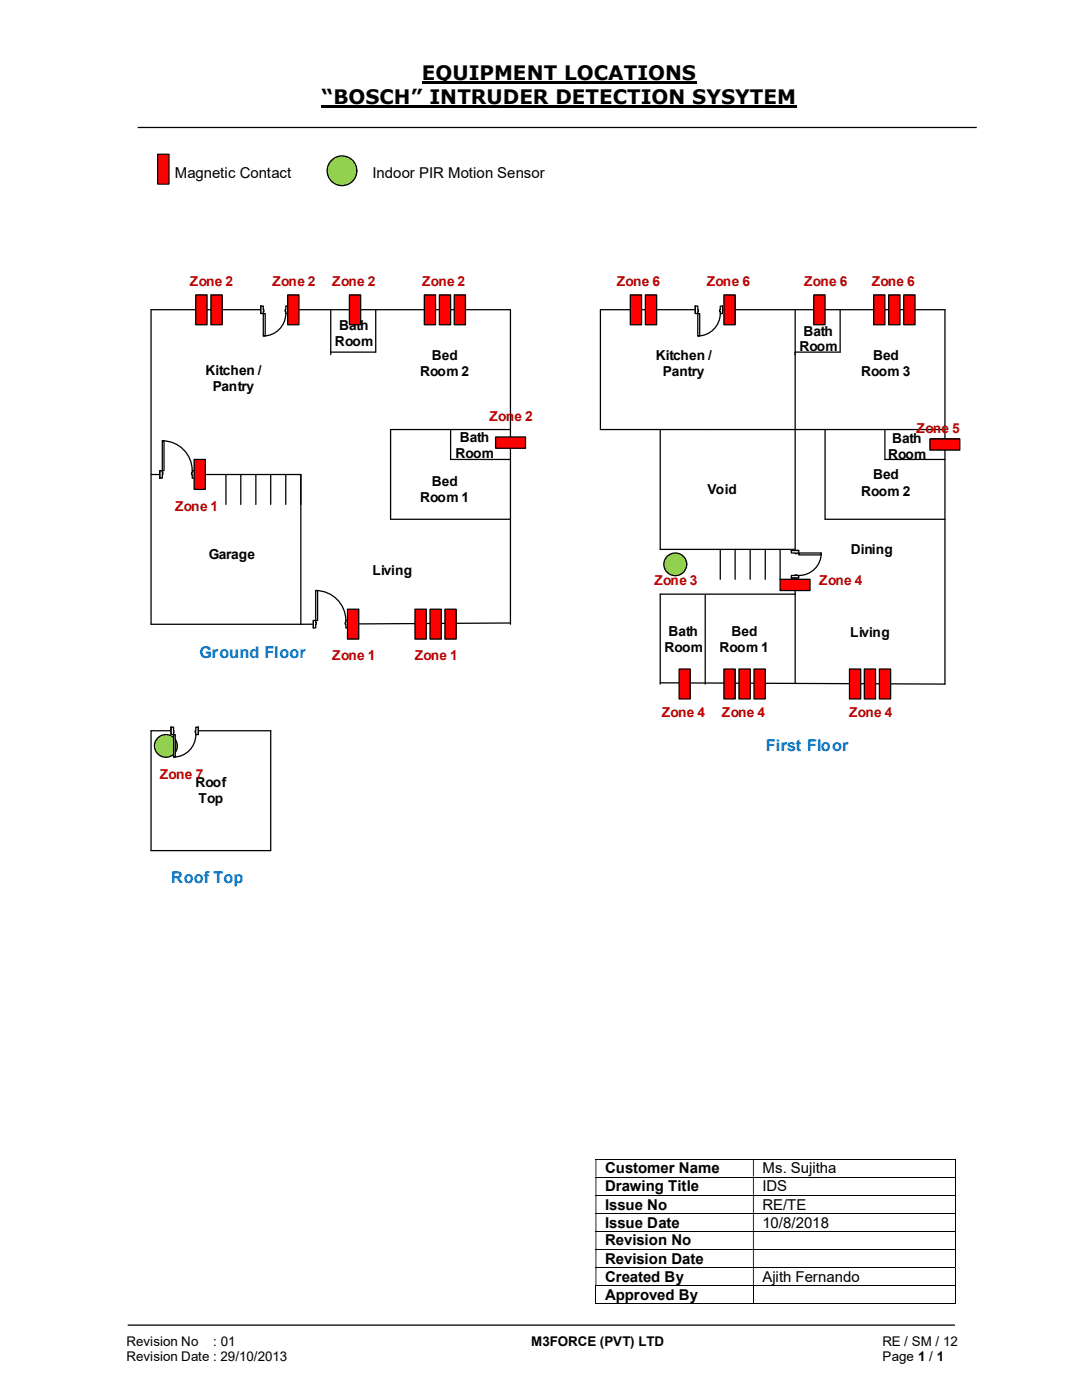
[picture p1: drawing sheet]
<svg xmlns="http://www.w3.org/2000/svg" width="216mm" height="279mm" viewBox="0 0 216 279" stroke-linecap="round" stroke-linejoin="round" font-family="sans-serif">
<path d="M84.2 16.4h54.8M64.2 21.3h94.8" fill="none" stroke="#000" stroke-width=".42"/>
<path d="M27.5 25.4h167.4M25.5 264.5h165" fill="none" stroke="#000" stroke-width=".25"/>
<path d="M31.5 30.8h2.2v5.9h-2.2z" fill-rule="evenodd" fill="#f00"/>
<path d="M31.5 30.8h2.2v5.9h-2.2z" fill="none" stroke="#000" stroke-width=".24"/>
<g fill="none" stroke="#000" stroke-width=".2">
<path d="M118.8 231.3h71.8M118.8 234.9h71.8M118.8 238.5h71.8M190.7 231.4v3.4M190.7 235v3.5M190.7 238.6v3.5M118.8 242.1h71.8M118.8 245.7h71.8M118.8 249.3h71.8M118.8 252.9h71.8M118.8 256.6h71.8M118.9 256.6v3.6"/>
<path d="M150.3 256.6v3.6M190.7 242.2v3.5M190.7 245.8v3.5M190.7 249.4v3.5M190.7 253v3.5M190.7 256.6v3.6M118.8 260.1h31.4M150.4 260.1h40.2"/>
</g>
<g fill="#000">
<path d="M190.6 231.3h.2v.1h-.2zM118.8 231.4h.2v3.4h-.2zM150.2 231.4h.2v3.4h-.2z" fill-rule="evenodd"/>
<path d="M190.6 234.8h.2v.2h-.2zM118.8 235h.2v3.5h-.2zM150.2 235h.2v3.5h-.2z" fill-rule="evenodd"/>
<path d="M190.6 238.5h.2v.1h-.2zM118.8 238.6h.2v3.5h-.2zM150.2 238.6h.2v3.5h-.2z" fill-rule="evenodd"/>
<path d="M190.6 242.1h.2v.1h-.2zM118.8 242.2h.2v3.5h-.2zM150.2 242.2h.2v3.5h-.2z" fill-rule="evenodd"/>
<path d="M190.6 245.7h.2v.1h-.2zM118.8 245.8h.2v3.5h-.2zM150.2 245.8h.2v3.5h-.2z" fill-rule="evenodd"/>
<path d="M190.6 249.3h.2v.1h-.2zM118.8 249.4h.2v3.5h-.2zM150.2 249.4h.2v3.5h-.2z" fill-rule="evenodd"/>
<path d="M190.6 252.9h.2v.1h-.2zM118.8 253h.2v3.5h-.2zM150.2 253h.2v3.5h-.2z" fill-rule="evenodd"/>
</g>
<path d="M190.6 256.5h.2v.1h-.2zM190.6 260.1h.2v.1h-.2z" fill="#000"/>
<circle cx="68.2" cy="34.1" r="2.96" fill="#92d050"/>
<g fill="none" stroke="#000" stroke-width=".25">
<path d="M66 61.8v9M75 61.8v8.5h-9M158.7 70.3v66.1M30.1 94.7h29.9v29.9M89.9 85.7v6h12M101.9 85.7h-24v17.9h24M131.7 85.7v23.9h27M164.6 85.7h-44.8v-23.9h68.8v74.7l-56.9-.2M140.7 118.8v17.7M158.7 118.6h-27v17.9M60 124.6h-29.9v-62.8h71.8v62.8M101.9 124.3l-41.9 .3"/>
<path d="M30.1 145.8h23.9v24h-23.9z"/>
<circle cx="68.2" cy="34.1" r="2.96"/>
</g>
<path d="M31.9 93.9h7v1.6h-7z" fill="#fff"/>
<path d="M31.9 93.9h7v1.6h-7z" fill="none" stroke="#fff" stroke-width=".25"/>
<path d="M31.9 93.9h.5v1.5h-.5zM38.4 93.9v1.5h.5v-1.5z" fill-rule="evenodd" fill="#fff"/>
<path d="M32.4 94.3v-.4h-.5v1.5h.5v-.7M38.4 94.3v-.4h.5v1.5h-.5v-.7" fill="none" stroke="#000" stroke-width=".25"/>
<path d="M32.4 94.3h.1v.4h-.1zM38.2 94.3v.4h.2v-.4z" fill-rule="evenodd" fill="#fff"/>
<path d="M31.9 93.9v1.5M32.4 88a6 6 0 0 1 6 5.9M32.4 94.3h.1v.4h-.1M38.4 94.3h-.2v.4h.2M38.9 93.9v1.5" fill="none" stroke="#000" stroke-width=".25"/>
<path d="M32.4 88h.3v5.9h-.3z" fill-rule="evenodd" fill="#fff"/>
<path d="M32.4 88h.3v5.9h-.3z" fill="none" stroke="#000" stroke-width=".25"/>
<path d="M52 61h5.5v1.6h-5.5z" fill="#fff"/>
<path d="M52 61h5.5v1.6h-5.5z" fill="none" stroke="#fff" stroke-width=".25"/>
<path d="M52 61.1v1.5h.5v-1.5zM57 61.1h.5v1.5h-.5z" fill-rule="evenodd" fill="#fff"/>
<path d="M52.5 61.8v-.7h-.5v1.5h.5v-.4M57 61.8v-.7h.5v1.5h-.5v-.4" fill="none" stroke="#000" stroke-width=".25"/>
<path d="M52.5 61.8v.4h.2v-.4zM56.9 61.8h.1v.4h-.1z" fill-rule="evenodd" fill="#fff"/>
<path d="M52 61.1v1.5M52.5 61.8h.2v.4h-.2M57 61.8h-.1v.4h.1M57 62.6a4.5 4.5 0 0 1-4.5 4.5M57.5 61.1v1.5" fill="none" stroke="#000" stroke-width=".25"/>
<path d="M52.5 62.6h.4v4.5h-.4z" fill-rule="evenodd" fill="#fff"/>
<path d="M52.5 62.6h.4v4.5h-.4z" fill="none" stroke="#000" stroke-width=".25"/>
<path d="M62.5 123.8h7v1.5h-7z" fill="#fff"/>
<path d="M62.5 123.8h7v1.5h-7z" fill="none" stroke="#fff" stroke-width=".25"/>
<path d="M62.5 123.8h.5v1.5h-.5zM69 123.8v1.5h.5v-1.5z" fill-rule="evenodd" fill="#fff"/>
<path d="M63 124.2v-.4h-.5v1.5h.5v-.7M69 124.2v-.4h.5v1.5h-.5v-.7" fill="none" stroke="#000" stroke-width=".25"/>
<path d="M63 124.2h.1v.4h-.1zM68.9 124.2v.4h.1v-.4z" fill-rule="evenodd" fill="#fff"/>
<path d="M63 117.9a6 6 0 0 1 6 5.9M62.5 123.8v1.5M63 124.2h.1v.4h-.1M69 124.2h-.1v.4h.1M69.5 123.8v1.5" fill="none" stroke="#000" stroke-width=".25"/>
<path d="M63 117.9h.4v5.9h-.4z" fill-rule="evenodd" fill="#fff"/>
<path d="M158.7 61.8v9M167.6 61.8v8.5h-8.9M176.6 85.7v6h12M188.6 85.7h-24v17.9h24M63 117.9h.4v5.9h-.4z" fill="none" stroke="#000" stroke-width=".25"/>
<circle cx="33.1" cy="148.9" r="2.28" fill="#92d050"/>
<circle cx="33.1" cy="148.9" r="2.28" fill="none" stroke="#000" stroke-width=".25"/>
<path d="M135.5 133.5h2.2v6h-2.2z" fill="#f00"/>
<path d="M135.5 133.5h2.2v6h-2.2z" fill="none" stroke="#000" stroke-width=".25"/>
<path d="M125.8 58.8h2.2v6h-2.2z" fill="#f00"/>
<path d="M125.8 58.8h2.2v6h-2.2z" fill="none" stroke="#000" stroke-width=".25"/>
<path d="M128.8 58.8h2.2v6h-2.2z" fill="#f00"/>
<path d="M128.8 58.8h2.2v6h-2.2z" fill="none" stroke="#000" stroke-width=".25"/>
<path d="M84.7 58.8h2.2v6h-2.2z" fill="#f00"/>
<path d="M84.7 58.8h2.2v6h-2.2z" fill="none" stroke="#000" stroke-width=".25"/>
<path d="M90.6 58.8h2.3v6h-2.3z" fill="#f00"/>
<path d="M90.6 58.8h2.3v6h-2.3z" fill="none" stroke="#000" stroke-width=".25"/>
<path d="M162.4 58.8h2.2v6h-2.2z" fill="#f00"/>
<path d="M162.4 58.8h2.2v6h-2.2z" fill="none" stroke="#000" stroke-width=".25"/>
<path d="M144.4 58.8h2.3v6h-2.3z" fill="#f00"/>
<path d="M144.4 58.8h2.3v6h-2.3z" fill="none" stroke="#000" stroke-width=".25"/>
<path d="M87.7 58.8h2.2v6h-2.2z" fill="#f00"/>
<path d="M87.7 58.8h2.2v6h-2.2z" fill="none" stroke="#000" stroke-width=".25"/>
<path d="M98.9 87.2h6v2.3h-6z" fill-rule="evenodd" fill="#f00"/>
<path d="M98.9 87.2h6v2.3h-6z" fill="none" stroke="#000" stroke-width=".25"/>
<path d="M185.5 87.6h6v2.2h-6z" fill-rule="evenodd" fill="#f00"/>
<path d="M185.5 87.6h6v2.2h-6z" fill="none" stroke="#000" stroke-width=".25"/>
<path d="M155.7 115.6h5.9v2.3h-5.9z" fill-rule="evenodd" fill="#f00"/>
<path d="M155.7 115.6h5.9v2.3h-5.9z" fill="none" stroke="#000" stroke-width=".25"/>
<path d="M38.7 91.7h2.3v6h-2.3z" fill="#f00"/>
<path d="M38.7 91.7h2.3v6h-2.3z" fill="none" stroke="#000" stroke-width=".25"/>
<path d="M69.3 121.6h2.3v6h-2.3z" fill="#f00"/>
<path d="M69.3 121.6h2.3v6h-2.3z" fill="none" stroke="#000" stroke-width=".25"/>
<path d="M69.7 58.8h2.3v6h-2.3z" fill="#f00"/>
<path d="M69.7 58.8h2.3v6h-2.3z" fill="none" stroke="#000" stroke-width=".25"/>
<path d="M57.4 58.8h2.2v6h-2.2z" fill="#f00"/>
<path d="M57.4 58.8h2.2v6h-2.2z" fill="none" stroke="#000" stroke-width=".25"/>
<path d="M39.1 58.8h2.2v6h-2.2z" fill="#f00"/>
<path d="M39.1 58.8h2.2v6h-2.2z" fill="none" stroke="#000" stroke-width=".25"/>
<path d="M42.1 58.8h2.2v6h-2.2z" fill="#f00"/>
<path d="M42.1 58.8h2.2v6h-2.2z" fill="none" stroke="#000" stroke-width=".25"/>
<path d="M138.7 61h5.5v1.6h-5.5z" fill="#fff"/>
<path d="M138.7 61h5.5v1.6h-5.5z" fill="none" stroke="#fff" stroke-width=".25"/>
<path d="M138.7 61.1v1.5h.5v-1.5zM143.7 61.1h.5v1.5h-.5z" fill-rule="evenodd" fill="#fff"/>
<path d="M139.2 61.8v-.7h-.5v1.5h.5v-.4M143.7 61.8v-.7h.5v1.5h-.5v-.4" fill="none" stroke="#000" stroke-width=".25"/>
<path d="M139.2 61.8v.4h.2v-.4zM143.6 61.8h.1v.4h-.1z" fill-rule="evenodd" fill="#fff"/>
<path d="M138.7 61.1v1.5M139.2 61.8h.2v.4h-.2M143.7 61.8h-.1v.4h.1M143.7 62.6a4.5 4.5 0 0 1-4.5 4.5M144.2 61.1v1.5" fill="none" stroke="#000" stroke-width=".25"/>
<path d="M139.2 62.6h.4v4.5h-.4z" fill-rule="evenodd" fill="#fff"/>
<path d="M139.2 62.6h.4v4.5h-.4z" fill="none" stroke="#000" stroke-width=".25"/>
<path d="M82.8 121.6h2.2v6h-2.2z" fill="#f00"/>
<path d="M82.8 121.6h2.2v6h-2.2z" fill="none" stroke="#000" stroke-width=".25"/>
<path d="M88.8 121.6h2.2v6h-2.2z" fill="#f00"/>
<path d="M88.8 121.6h2.2v6h-2.2z" fill="none" stroke="#000" stroke-width=".25"/>
<path d="M85.8 121.6h2.3v6h-2.3z" fill="#f00"/>
<g fill="none" stroke="#000" stroke-width=".25">
<path d="M45.1 94.7v6M48 94.7v6M51.1 94.7v6M54 94.7v6M57 94.7v6M60 94.7v6M143.7 109.6v6M146.7 109.6v6M149.7 109.6v6M152.7 109.6v6M155.7 109.6v6M158.7 109.6v6"/>
<path d="M85.8 121.6h2.3v6h-2.3z"/>
</g>
<path d="M174.3 58.8h2.3v6h-2.3z" fill="#f00"/>
<path d="M174.3 58.8h2.3v6h-2.3z" fill="none" stroke="#000" stroke-width=".25"/>
<path d="M180.3 58.8h2.3v6h-2.3z" fill="#f00"/>
<path d="M180.3 58.8h2.3v6h-2.3z" fill="none" stroke="#000" stroke-width=".25"/>
<path d="M177.3 58.8h2.3v6h-2.3z" fill="#f00"/>
<path d="M177.3 58.8h2.3v6h-2.3z" fill="none" stroke="#000" stroke-width=".25"/>
<path d="M144.4 133.5h2.3v6h-2.3z" fill="#f00"/>
<path d="M144.4 133.5h2.3v6h-2.3z" fill="none" stroke="#000" stroke-width=".25"/>
<path d="M150.5 133.5h2.2v6h-2.2z" fill="#f00"/>
<path d="M150.5 133.5h2.2v6h-2.2z" fill="none" stroke="#000" stroke-width=".25"/>
<path d="M147.4 133.5h2.3v6h-2.3z" fill="#f00"/>
<path d="M147.4 133.5h2.3v6h-2.3z" fill="none" stroke="#000" stroke-width=".25"/>
<path d="M169.5 133.5h2.2v6h-2.2z" fill="#f00"/>
<path d="M169.5 133.5h2.2v6h-2.2z" fill="none" stroke="#000" stroke-width=".25"/>
<path d="M175.5 133.5h2.2v6h-2.2z" fill="#f00"/>
<path d="M175.5 133.5h2.2v6h-2.2z" fill="none" stroke="#000" stroke-width=".25"/>
<path d="M172.5 133.5h2.2v6h-2.2z" fill="#f00"/>
<path d="M172.5 133.5h2.2v6h-2.2z" fill="none" stroke="#000" stroke-width=".25"/>
<path d="M157.9 109.9h1.6v5.5h-1.6z" fill-rule="evenodd" fill="#fff"/>
<path d="M157.9 109.9h1.6v5.5h-1.6z" fill="none" stroke="#fff" stroke-width=".25"/>
<path d="M157.9 109.9h1.5v.5h-1.5zM157.9 114.9v.5h1.5v-.5z" fill-rule="evenodd" fill="#fff"/>
<path d="M158.7 110.4h-.8v-.5h1.5v.5h-.4M158.7 114.9h-.8v.5h1.5v-.5h-.4" fill="none" stroke="#000" stroke-width=".25"/>
<path d="M158.7 110.4h.3v.1h-.3zM158.7 114.7v.2h.3v-.2z" fill-rule="evenodd" fill="#fff"/>
<path d="M157.9 109.9h1.5M157.9 115.4h1.5M158.7 110.4v.1h.3v-.1M158.7 114.9v-.2h.3v.2M163.9 110.4a4.5 4.5 0 0 1-4.5 4.5" fill="none" stroke="#000" stroke-width=".25"/>
<path d="M159.4 110.4h4.5v.3h-4.5z" fill="#fff"/>
<path d="M159.4 110.4h4.5v.3h-4.5z" fill="none" stroke="#000" stroke-width=".25"/>
<path d="M34.1 145.1h5.5v1.5h-5.5z" fill="#fff"/>
<path d="M34.1 145.1h5.5v1.5h-5.5z" fill="none" stroke="#fff" stroke-width=".25"/>
<path d="M34.1 145.1v1.5h.5v-1.5zM39.1 145.1h.5v1.5h-.5z" fill-rule="evenodd" fill="#fff"/>
<path d="M34.6 145.8v-.7h-.5v1.5h.5v-.4M39.1 145.8v-.7h.5v1.5h-.5v-.4" fill="none" stroke="#000" stroke-width=".25"/>
<path d="M34.6 145.8l.1 .4zM38.9 145.8h.2v.4h-.2z" fill-rule="evenodd" fill="#fff"/>
<path d="M34.1 145.1v1.5M34.6 145.8v.4M39.1 146.6a4.5 4.5 0 0 1-4.5 4.5M39.1 145.8h-.2v.4h.2M39.6 145.1v1.5" fill="none" stroke="#000" stroke-width=".25"/>
<path d="M34.6 146.6h.4v4.5h-.4z" fill-rule="evenodd" fill="#fff"/>
<path d="M34.6 146.6h.4v4.5h-.4z" fill="none" stroke="#000" stroke-width=".25"/>
<circle cx="134.8" cy="112.6" r="2.28" fill="#92d050"/>
<circle cx="134.8" cy="112.6" r="2.28" fill="none" stroke="#000" stroke-width=".25"/>
<g font-size="4">
<text x="84.2" y="16">EQUIPMENT LOCATIONS</text>
<text x="64.2" y="20.8">“BOSCH” INTRUDER DETECTION SYSYTEM</text>
</g>
<g font-size="3.2" fill="#0070c0">
<text x="39.8" y="131.3">Ground Floor</text>
<text x="152.8" y="149.9">First Floor</text>
<text x="34.2" y="176.1">Roof Top</text>
</g>
<g font-size="3">
<text x="34.9" y="35.5">Magnetic Contact</text>
<text x="74.4" y="35.5">Indoor PIR Motion Sensor</text>
<text x="120.7" y="234.1">Customer Name</text>
<text x="120.7" y="237.7">Drawing Title</text>
<text x="152.1" y="234.1">Ms. Sujitha</text>
<text x="152.1" y="237.7">IDS</text>
<text x="120.7" y="241.4">Issue No</text>
<text x="120.7" y="245">Issue Date</text>
<text x="152.1" y="241.4">RE/TE</text>
<text x="152.1" y="245">10/8/2018</text>
<text x="120.7" y="248.5">Revision No</text>
<text x="120.7" y="252.2">Revision Date</text>
<text x="120.7" y="255.8">Created By</text>
<text x="152.1" y="255.8">Ajith Fernando</text>
<text x="120.7" y="259.4">Approved By</text>
</g>
<g font-size="2.7" fill="#c00000">
<text x="37.9" y="57.1">Zone 2</text>
<text x="54.4" y="57.1">Zone 2</text>
<text x="66.3" y="57.1">Zone 2</text>
<text x="84.2" y="57.1">Zone 2</text>
<text x="123.1" y="57.1">Zone 6</text>
<text x="141.1" y="57.1">Zone 6</text>
<text x="160.5" y="57.1">Zone 6</text>
<text x="173.9" y="57.1">Zone 6</text>
<text x="97.7" y="84">Zone 2</text>
<text x="182.9" y="86.3">Zone 5</text>
<text x="34.9" y="101.9">Zone 1</text>
<text x="130.6" y="116.8">Zone 3</text>
<text x="163.4" y="116.8">Zone 4</text>
<text x="66.3" y="131.8">Zone 1</text>
<text x="82.8" y="131.8">Zone 1</text>
<text x="132.1" y="143.1">Zone 4</text>
<text x="144" y="143.1">Zone 4</text>
<text x="169.5" y="143.1">Zone 4</text>
<text x="31.9" y="155.4">Zone 7</text>
</g>
<g font-size="2.7">
<text x="67.6" y="65.8">Bath</text>
<text x="66.8" y="69">Room</text>
<text x="86.2" y="71.8">Bed</text>
<text x="130.9" y="71.8">Kitchen /</text>
<text x="159.5" y="70.1">Room</text>
<text x="160.3" y="67">Bath</text>
<text x="174.2" y="71.8">Bed</text>
<text x="41" y="74.8">Kitchen /</text>
<text x="42.5" y="78">Pantry</text>
<text x="83.8" y="75">Room 2</text>
<text x="132.3" y="75">Pantry</text>
<text x="171.8" y="75">Room 3</text>
<text x="91.7" y="88.2">Bath</text>
<text x="178" y="88.3">Bath</text>
<text x="90.9" y="91.4">Room</text>
<text x="174.2" y="95.7">Bed</text>
<text x="177.2" y="91.6">Room</text>
<text x="83.8" y="100.2">Room 1</text>
<text x="86.2" y="97">Bed</text>
<text x="141.1" y="98.6">Void</text>
<text x="171.8" y="98.9">Room 2</text>
<text x="41.7" y="111.5">Garage</text>
<text x="169.8" y="110.5">Dining</text>
<text x="74.3" y="114.8">Living</text>
<text x="132.6" y="130.1">Room</text>
<text x="133.4" y="126.9">Bath</text>
<text x="143.6" y="130.1">Room 1</text>
<text x="146" y="126.9">Bed</text>
<text x="169.6" y="127.2">Living</text>
<text x="39" y="157.1">Roof</text>
<text x="39.6" y="160.3">Top</text>
<text x="25.2" y="268.7">Revision No</text>
<text x="42.6" y="268.7">: 01</text>
<text x="106" y="268.7">M3FORCE (PVT) LTD</text>
<text x="176.1" y="268.7">RE / SM / 12</text>
<text x="25.2" y="271.7">Revision Date : 29/10/2013</text>
<text x="176.1" y="271.7">Page 1 / 1</text>
</g>
</svg>
